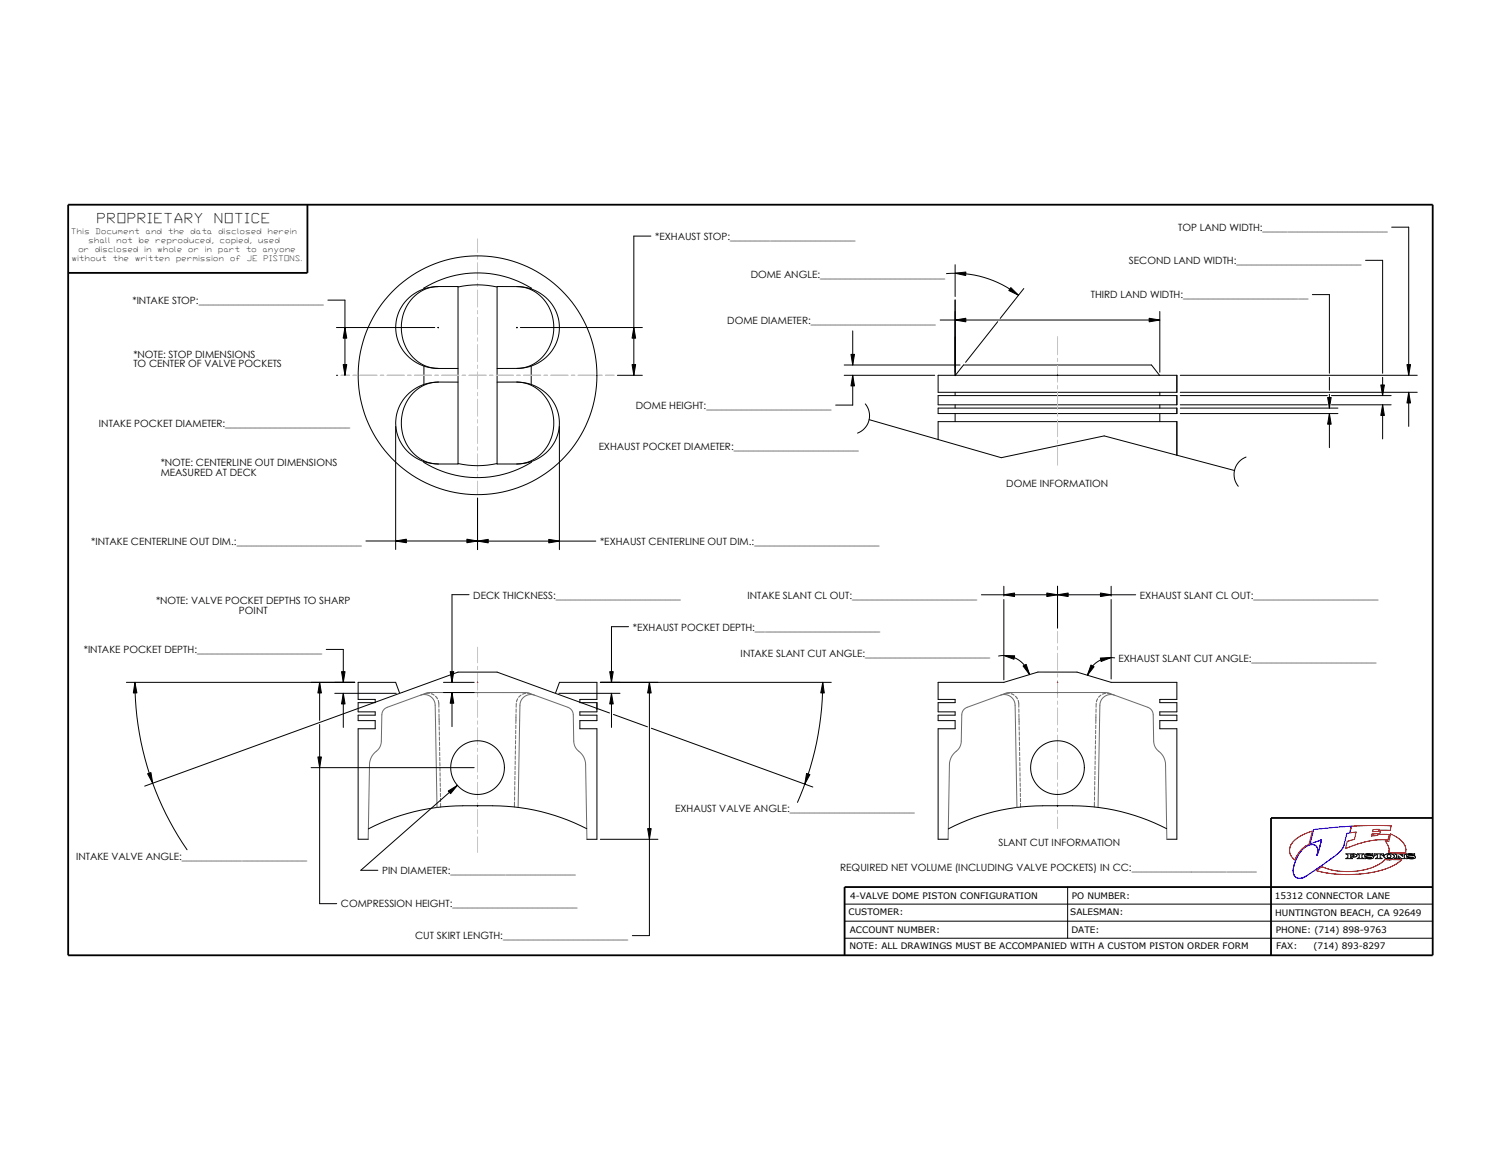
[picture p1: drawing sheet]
<svg xmlns="http://www.w3.org/2000/svg" width="559mm" height="432mm" viewBox="0 0 559 432" stroke-linecap="round" stroke-linejoin="round" font-family="sans-serif">
<g fill="none" stroke="#c4c4c4" stroke-width=".37">
<path d="M177.8 88.9v5.1M177.8 95.3v1.2M177.8 97.8v6.3M177.8 105.4v1.3M177.8 108v6.3M177.8 115.6v1.2M177.8 118.1v6.4M127 139.7h3.2M131.4 139.7h1.3M134 139.7h6.3M141.6 139.7h1.3M144.1 139.7h6.4"/>
<path d="M151.7 139.7h1.3M154.3 139.7h6.3M161.9 139.7h1.3M164.4 139.7h6.4M172.1 139.7h1.2M174.6 139.7h6.4M177.8 125.7v1.3M177.8 128.3v6.3M177.8 135.9v1.3M177.8 138.4v6.4M182.2 139.7h1.3M184.8 139.7h6.3"/>
<path d="M192.4 139.7h1.3M194.9 139.7h6.4M202.5 139.7h1.3M205.1 139.7h6.3M212.7 139.7h1.3M215.2 139.7h6.4M222.9 139.7h1.2M225.4 139.7h3.2M393.7 125.3v6.8M393.7 133.4v1.2M393.7 135.9v6.3M177.8 146.1v1.2"/>
<path d="M177.8 148.6v6.3M177.8 156.2v1.3M177.8 158.8v6.3M393.7 143.5v1.3M393.7 146.1v6.3M393.7 153.7v1.2M393.7 156.2v6.4M177.8 166.4v1.2M177.8 168.9v6.4M177.8 176.5v1.3M177.8 179.1v5.1M393.7 163.8v1.3"/>
<path d="M393.7 166.4v6.8M393.7 235v4.4M177.8 240.9v5.8M177.8 248v1.3M177.8 250.6v6.3M177.8 258.2v1.2M393.7 240.6v1.3M393.7 243.2v6.3M393.7 250.8v1.3M393.7 253.3v6.4M177.8 260.7v6.4M177.8 268.3v1.3"/>
<path d="M177.8 270.9v6.3M177.8 278.5v1.3M393.7 260.9v1.3M393.7 263.5v6.3M393.7 271.1v1.3M393.7 273.6v6.4M177.8 281v6.4M177.8 288.7v1.2M177.8 291.2v6.3M177.8 298.8v1.3M393.7 281.3v1.2M393.7 283.8v6.4"/>
<path d="M393.7 291.4v1.3M393.7 294v6.3M177.8 301.4v6.3M177.8 309v1.2M177.8 311.5v5.8M393.7 301.6v1.3M393.7 304.1v4.4"/>
</g>
<g fill="none" stroke="#000" stroke-width=".37">
<path d="M242.3 87.9h-6.3v51.8M355.6 98.5v11.9M508.4 96.9h6.3v42M518.1 84.6h6.3v55.1M122.1 111.7h6.3v28M151.5 111.5a16 16 0 0 1 11.6-4.8 14.8 14.8 0 0 0-13.5 17.5 14.3 14.3 0 0 0 13.5 12.9 15.2 15.2 0 0 1-14.4-8.9 15.2 15.2 0 0 1 2.8-16.7zM157.8 107.5v-.3a38.2 38.2 0 0 1 40 0v.3M163.1 106.7h7.4v66h-7.4M170.5 106.8a33.3 33.3 0 0 1 14.6 0M192.4 106.7a15.2 15.2 0 0 1 15.9 15.2 15.2 15.2 0 0 1-15.9 15.2M192.4 106.7a14.8 14.8 0 0 1 13.6 17.5 14.3 14.3 0 0 1-13.6 12.9M192.4 106.7h-7.3v66h7.3"/>
<path d="M350 119.1h81.8M352.4 101.9a38.1 38.1 0 0 1 26.8 8M355.6 101.7l4-.4-.1 1.3zM355.6 119.1l4-.6v1.3zM355.6 111.7v28.1M371.4 119.7l-11.9 15.2M376.3 107.1l2.9 2.8-3.6-1.8zM381.1 107.4l-8.7 11.1M427.8 118.5l4 .6-4 .7zM431.8 116v22.6M488.6 109.7h6.3v29.2M125.2 139.7h.5"/>
<path d="M125.2 121.9h36.7M127.8 135.7h1.3l-.7 4zM128.4 121.9l.7 4h-1.3zM157.8 136.3v6.8M163 122h.1M163.1 121.9h.1M163.1 121.9l.1 .1M163.1 137.2h7.4M192.4 122h.1M192.4 121.9h.1M192.4 121.9l.1 .1M192.4 137.1l-7.3 .1"/>
<path d="M193.7 121.9h45.4M197.8 136.3v6.8M229.8 139.7h9.3M235.3 135.7h1.3l-.6 4zM236 121.9l.6 4h-1.3zM314.3 135.9h43.1M314.3 139.7h33.7M316.8 131.9h1.3l-.6 4zM317.5 139.7l.6 4h-1.3zM317.5 139.7v11.1h-6.4M317.5 123.2v12.7M349.2 139.7h88.9v6.3h-88.9z"/>
<path d="M355.6 139.8l3.1-3.9h70l3.1 3.9M355.6 125.3v14.5M393.6 139.6l.2 .2M393.7 139.6v.2M393.8 139.6l-.2 .2M439.4 139.7h88.2M523.8 135.7h1.3l-.7 4zM147.3 158.7v45.9M163.1 142.2a15.3 15.3 0 0 0-15.8 15.3 15.3 15.3 0 0 0 15.8 15.2M163.1 142.2a14.8 14.8 0 0 0-13.5 17.5 14.3 14.3 0 0 0 13.5 13M163.1 142.2h7.4M192.4 142.2a14.8 14.8 0 0 1 13.6 17.5 14.3 14.3 0 0 1-13.6 13"/>
<path d="M192.4 142.2a15.3 15.3 0 0 1 15.9 15.3 15.3 15.3 0 0 1-15.9 15.2M192.4 142.2h-7.3M208.3 158.7v45.9M322.1 150.3a6.9 6.9 0 0 1-2.8 10.9M323.6 156.2l49.1 14.2 38.4-8.1 48.5 12.9M349.2 151.9h88.9v2h-88.9zM349.2 147.3h88.9v3.4h-88.9zM355.6 146v1.3M355.6 150.7v1.2M355.6 153.9v3.1M431.8 146v1.3M431.8 150.7v1.2"/>
<path d="M431.8 153.9v3.1M439.4 151.9h58.7M439.4 153.9h58.7M439.4 150.7h54.8M439.4 147.3h54.8M439.4 146h88.2M494.3 148h1.3l-.7 3.9zM494.9 153.9l.7 4h-1.3zM494.9 140.5v4.8M494.9 146.8v5.1M494.9 153.9v12.7M495.7 150.7h22.2"/>
<path d="M495.7 147.3h22.2M514.1 143.3h1.3l-.7 4zM514.7 150.7l.7 3.9h-1.3zM514.7 140.5v4.8M514.7 146.8v.5M514.7 150.7v12.7M524.4 146l.7 4h-1.3zM524.4 146v12.7M157.8 171.8v.3a38.2 38.2 0 0 0 40 0v-.3M170.5 172.6a33.3 33.3 0 0 0 14.6 0M349.2 163.6v-6.6h88.9v12.4M463.9 170.1a6.9 6.9 0 0 0-2.9 10.9"/>
<path d="M177.8 185.4v19.2M136.2 201.4h85.6M147.3 201.4l4-.7v1.3zM173.8 200.7l4 .7-4 .6zM177.8 201.4l4-.6v1.3zM204.3 200.8l4 .6-4 .7zM373.7 218.2v3.7M393.7 218.2v15.6M413.7 218.2v3.7M174.6 221.4h-6.3v32.6M234 233.3h-6.4v20.7M365.4 221.4h57.4"/>
<path d="M373.7 221.4l4-.7v1.4zM373.7 223.2v29.9M389.7 220.7l4 .7-4 .7zM393.7 221.4l4-.7v1.4zM409.7 220.7l4 .7-4 .7zM413.7 223.2v29.6M47.1 254h85M50.2 254l.8 3.9-1.4 .1zM50.2 254a109.7 109.7 0 0 0 19.4 62.3M119 254l.7 4h-1.4zM119 254v14.2M121.5 241.7h6.3v12.3"/>
<path d="M124.6 258.1h22.9M127.1 250h1.4l-.7 4zM127.8 258.1l.7 3.9h-1.4zM127.8 258.1v12.7M148.6 258.2l-94.7 34.4M165.1 254h11.4M165.1 257.8h11.4M167.6 250h1.3l-.6 4zM168.3 257.8l.6 4h-1.3zM168.3 257.8v12.7M207 258.2l19.9 7.2M208 258.1h22.8"/>
<path d="M223.5 254h86M227 250h1.3l-.7 4zM227.6 258.1l.7 3.9h-1.3zM227.6 258.1v12.7M241.8 254l.6 4h-1.3zM241.8 254v94.3h-6.4M306.3 254l.6 4-1.3-.1zM306.3 254a111 111 0 0 1-9.4 44.7M371.7 244.2a10 10 0 0 1 11.6 6.9M373.7 244l4 .1-.2 1.3zM380.9 247.9l1.1-.6 1.3 3.8zM406.1 247.5l1.2 .7-2.5 3.2z"/>
<path d="M409.6 244.9l4.1-.1-3.8 1.4zM415 244.9a9.2 9.2 0 0 0-10.2 6.5M119 269.7v66.7h6.3M228.4 265.9l12.6 4.7M242.5 271.1l60.1 21.9M54.9 288l1.3-.4 .7 4zM115.8 285.8h60.7M118.3 281.8h1.4l-.7 4zM166.9 294.5l3.4-2.2-2.6 3.1zM170.3 292.3l-36 31.7h6.4M177.7 299.9l.2 .1M177.8 299.9v.1"/>
<path d="M177.8 299.9l-.1 .1M300.3 287.9l1.2 .4-1.9 3.6zM393.6 299.9l.2 .1M393.7 299.9v.1M393.8 299.9l-.2 .1M137.1 312.4h-3.8v-41.1h6.4v-3.1h-6.4v-2h6.4v-1.2h-6.4v-3.4h6.4v-1.2h-6.4v-6.4h14l1.5 4.1 21.7-7.9h14.6l21.7 7.9 1.5-4.1h13.9v6.4h-6.3v1.2h6.3v3.4h-6.3v1.2h6.3v2h-6.3v3.1h6.3v41.1h-3.7M218.4 308.5a76.5 76.5 0 0 0-35-8.6 147.1 147.1 0 0 0-18.9 .5 77.1 77.1 0 0 0-27.4 8.1M223.5 312.4h21.4M241.1 308.4h1.3l-.6 4zM353 312.4h-3.8v-41.1h6.4v-3.1h-6.4v-2h6.4v-1.2h-6.4v-3.4h6.4v-1.2h-6.4v-6.4h24.5l12.7-3.8h14.6l12.7 3.8h24.4v6.4h-6.3v1.2h6.3v3.4h-6.3v1.2h6.3v2h-6.3v3.1h6.3v41.1h-3.7M434.3 308.5a76.6 76.6 0 0 0-35-8.6 147.1 147.1 0 0 0-18.9 .5 77.1 77.1 0 0 0-27.4 8.1M501.1 317.8l3.2 .1 .9 .6-.6 .5h-1.8l.8 .6h-2.6l.8-.4v-.9z"/>
<path d="M502.8 318.2l1.3 .2-.3 .3h-1zM505.3 317.8h2.5l-.8 .5v.9l.7 .4h-2.5l.8-.4v-.9zM508.1 318.1l.8-.3h2.1v.7l-1.2-.4-1 .1 2.1 .3 .5 .6a2.29 2.29 0 0 1-2.7 .4l-.6 .2 .1-.9 1.1 .5 1.2-.1-.2-.1a2.06 2.06 0 0 1-2.2-.7zM510.5 319.3h.1M511.6 317.8h3.4l.1 .9-.8-.5h-.5v1l.7 .4h-2.5l.8-.4v-1h-.5l-.8 .5zM515.5 318.2l1.5-.4a1.38 1.38 0 0 1 1.9 1.4l-1.4 .5a1.85 1.85 0 0 1-2.3-1.1zM519.2 317.8h1.8l1.2 1v-.5l-.7-.5h2.1l-.8 .5v.9l.4 .4h-1.5l-1.2-1v.6l.7 .4h-2l.7-.4v-.9zM524.4 318.2l.1 .1M524.5 318.1l2.1 .4v-.7l-.5 .1a1.91 1.91 0 0 0-2.4 .5 3 3 0 0 0 2.4 .8l-1.2 .1-1.1-.5-.1 .9 .9-.1a2.19 2.19 0 0 0 2.4-.5 2.91 2.91 0 0 0-2.4-.8M524.5 318.1l-.1 .1M524.5 318.3h.1M314.4 336.6h219"/>
<path d="M397.5 330.2v19.1M314.4 349.3h219M314.4 342.9h219"/>
<circle cx="177.8" cy="139.7" r="44.4"/>
<circle cx="177.8" cy="285.7" r="10"/>
<circle cx="393.7" cy="285.7" r="10"/>
<circle cx="517.1" cy="318.7" r=".67"/>
</g>
<g fill="none" stroke="#6a6a6a" stroke-width=".37">
<path d="M156.6 258.8a4 4 0 0 1 5.4 3.7l.7 38.1M158 258.2l-.1 .1M158.6 258l1.4-.2h36l15.4 5.5a3 3 0 0 1 2 2.8l.2 9.7a4.8 4.8 0 0 0 1.9 3.9M158.6 258l-14.5 5.3a3 3 0 0 0-1.9 2.8l-.2 9.7a6 6 0 0 1-3 4.9l-.8 1.2-.6 2-.5 28.5M159.9 258.1h-1.3M160.5 258.2l1.1 .6M162.1 259.2l.8 1M177.7 257.7l.2 .2M177.8 257.7v.2M177.8 257.7l-.1 .2M194 258.7l-.9 .9M195.8 258.1l-1.3 .3"/>
<path d="M196.4 258l1.3 .3M199 258.8a4 4 0 0 0-5.4 3.7l-.7 37.9M372.5 258.8a4 4 0 0 1 5.4 3.7l.7 38.1M373.9 258.2l-.1 .1M374.5 258l-14.5 5.3a3 3 0 0 0-1.9 2.8l-.2 9.7a6 6 0 0 1-3 4.9l-.8 1.2-.6 2-.5 28.5M374.5 258l1.4-.2h36l15.4 5.5a3 3 0 0 1 2 2.8l.2 9.7a6.1 6.1 0 0 0 2.9 4.9l.8 1.2 .7 2 .5 28.5M375.8 258.1h-1.3M376.4 258.2l1.1 .6M378 259.2l.8 1M393.6 257.7l.2 .2M393.7 257.7v.2M393.8 257.7l-.2 .2"/>
<path d="M409.9 258.7l-.9 .9M411.7 258.1l-1.3 .3M412.3 258l1.3 .3M414.9 258.8a4 4 0 0 0-5.4 3.7l-.7 37.9M163.2 260.8l.2 2.5M163.4 263.9v1.3M163.4 265.8v1.3M163.5 267.4v2.5M163.5 270.5v1.3M163.6 272.4v1.3M163.6 274.3v1.3M163.6 276.2v1.3"/>
<path d="M163.7 278.1v1.3M191.9 279.5v1.3M191.9 277.6v1.3M191.9 275.7v1.2M192 273.8v1.2M192 271.9v1.2M192 270v1.2M192.1 265.8l-.1 3.5M192.2 263.9l-.1 1.3M192.2 261.9v1.4M192.7 260.1l-.4 1.2M215.5 279.7a6.3 6.3 0 0 1 2.5 4.9l.5 27.8"/>
<path d="M379.1 260.8l.2 2.5M379.3 263.9v1.3M379.3 265.8v1.3M379.4 267.4v2.5M379.4 270.5v1.3M379.5 272.4v1.3M379.5 274.3v1.3M379.5 276.2v1.3M379.6 278.1v1.3M407.8 279.5v1.3M407.8 277.6v1.3M407.8 275.7v1.2"/>
<path d="M407.9 273.8v1.2M407.9 271.9v1.2M407.9 270v1.2M408 268.1l-.1 1.2M408 265.8v2.3M408 263.9v1.3M408.1 261.9l-.1 1.4M408.6 260.1l-.4 1.2M163.7 280v1.3M163.7 281.9v1.3M163.7 283.8l.1 1.3M163.8 285.8v1.2"/>
<path d="M163.8 287.7l.1 1.2M163.9 289.6v1.2M163.9 291.5v1.2M163.9 293.4l.1 1.2M164 295.3v1.2M164 297.2v1.3M164 299.1v1.3M191.5 298.5v1.9M191.6 296.6v1.3M191.6 294.7v1.3M191.6 292.8v1.3M191.7 290.9l-.1 1.3"/>
<path d="M191.7 289v1.3M191.7 287.1v1.3M191.8 285.2l-.1 1.3M191.8 283.3v1.3M191.8 281.4v1.3M379.6 280v1.3M379.6 281.9v1.3M379.6 283.8l.1 1.3M379.7 285.8v1.2M379.7 287.7v1.2M379.7 289.6l.1 1.2M379.8 291.5v1.2"/>
<path d="M379.8 293.4l.1 1.2M379.9 295.3v1.2M379.9 297.2v1.3M379.9 299.1l.1 1.3M407.4 298.5v1.9M407.5 296.6v1.3M407.5 294.7v1.3M407.5 292.8v1.3M407.6 290.9l-.1 1.3M407.6 289v1.3M407.6 287.1v1.3M407.7 285.2l-.1 1.3"/>
<path d="M407.7 283.3v1.3M407.7 281.4v1.3"/>
</g>
<path d="M25.4 76.2h508v279.4h-508zM114.4 76.2v25.4h-89M533.4 304.5h-60.2v51.1M533.4 330.2h-219v25.4" fill="none" stroke="#000" stroke-width=".68" stroke-linecap="butt"/>
<path d="M177.7 254h.2M177.7 253.9l.2 .2M177.8 253.9v.2M177.8 253.9l-.1 .2M393.6 254h.2M393.6 253.9l.2 .2M393.7 253.9v.2M393.8 253.9l-.2 .2M481.7 313.1l3.1-2.2 3.8-1.5-1.3 4.9-1.5 .9-1.4 1.2-1.5 2-.8 1.8a4.4 4.4 0 0 1-2-4.4l.5-1.3zM503.1 307.6l7.2-.3 7.6 .1-.4 1.7-4.1-.1v-.3l-2.2 .1-.2 .8 2.9-.2-.2 .9-3 .2-.1 .7 .8-.1a1.2 1.2 0 0 0 1.6-.5l4.2 .1-.5 2-3.5-.1-3.3 .4-3.9 1-5.1 1.9 .6-2.7 2.8-.8 .6-2.7-2.3 .3zM517.7 310.4l2.3 1.3a5.6 5.6 0 0 1 3.3 5.7h-4.5l-.1 .3-1.7-.4-.1-2.2-1.2-2.1 1.3 .2zM490 324.1l2.2-1.5 2.5 1 3 .6 3.1 .2 4.3-.1 5.9-1.4 3.9-2.2a1.67 1.67 0 0 1 2-.6l1.8-.2 2.5 .1 .2-.2 .4 .2-2.3 1.8-3.3 1.5-3.9 1.1-4 .7-4.3 .4h-5.2l-5-.5z" fill="none" stroke="#f00" stroke-width=".37"/>
<g fill="none" stroke="#0000e1" stroke-width=".37">
<path d="M487.9 314.5a10.4 10.4 0 0 0-6.1 7.3M487.9 314.5h.1M487.9 314.5a1.99 1.99 0 0 1 2.7 1.8l-.4 2.2M490.2 318.5h.1M492 312.6l-4.3 1.5 1.4-5.3 13.9-1.2-.5 2.4-1.1 .3-1.1 4.3M492 312.6l-1.1 4.4-.7 1.5M492 312.6l-1 3.9M492 312.6l-1 .4M500.3 314.6l-.9 1.8-2.5 2.3-10.7 7.5-1.4 .6-1.3 .2a2.27 2.27 0 0 1-2-2v-2M500.3 314.6h.1M481.5 323.7l-.1 .1M481.5 323.5v.1"/>
<path d="M481.5 323.3v.1M481.5 323.1v.1M481.6 322.5l-.1 .5M481.7 322.4v.1M481.8 322.2l-.2 .3M481.8 322.1v.1M481.8 321.9v.1M481.8 321.8v.3M484.1 327h-.1M484.7 326.9h-.1M485.7 326.5h-.1M486 326.3h-.1"/>
</g>
<g fill="#000">
<path d="M355.6 101.7l4-.4-.1 1.3zM355.6 119.1l4-.6v1.3zM376.3 107.1l2.9 2.8-3.6-1.8zM427.8 118.5l4 .6-4 .7zM128.4 121.9l.7 4h-1.3zM127.8 135.7h1.3l-.7 4zM236 121.9l.6 4h-1.3zM235.3 135.7h1.3l-.6 4zM316.8 131.9h1.3l-.6 4zM317.5 139.7l.6 4h-1.3zM523.8 135.7h1.3l-.7 4zM494.9 153.9l.7 4h-1.3z"/>
<path d="M494.3 148h1.3l-.7 3.9zM514.7 150.7l.7 3.9h-1.3zM514.1 143.3h1.3l-.7 4zM524.4 146l.7 4h-1.3zM147.3 201.4l4-.7v1.3zM173.8 200.7l4 .7-4 .6zM177.8 201.4l4-.6v1.3zM204.3 200.8l4 .6-4 .7zM373.7 221.4l4-.7v1.4zM393.7 221.4l4-.7v1.4zM389.7 220.7l4 .7-4 .7zM409.7 220.7l4 .7-4 .7z"/>
<path d="M50.2 254l.8 3.9-1.4 .1zM119 254l.7 4h-1.4zM127.8 258.1l.7 3.9h-1.4zM127.1 250h1.4l-.7 4zM167.6 250h1.3l-.6 4zM168.3 257.8l.6 4h-1.3zM227.6 258.1l.7 3.9h-1.3zM227 250h1.3l-.7 4zM241.8 254l.6 4h-1.3zM306.3 254l.6 4-1.3-.1zM373.7 244l4 .1-.2 1.3zM380.9 247.9l1.1-.6 1.3 3.8z"/>
<path d="M406.1 247.5l1.2 .7-2.5 3.2zM409.6 244.9l4.1-.1-3.8 1.4zM54.9 288l1.3-.4 .7 4zM118.3 281.8h1.4l-.7 4zM166.9 294.5l3.4-2.2-2.6 3.1zM300.3 287.9l1.2 .4-1.9 3.6zM241.1 308.4h1.3l-.6 4z"/>
</g>
<g font-size="5">
<text x="36.5" y="83.2">PROPRIETARY</text>
<text x="80.2" y="83.2">NOTICE</text>
</g>
<g font-size="3.7">
<text x="243.9" y="89.3">*EXHAUST STOP:_________________________</text>
<text x="438.6" y="86">TOP LAND WIDTH:_________________________</text>
<text x="420.3" y="98.3">SECOND LAND WIDTH:_________________________</text>
<text x="279.5" y="103.5">DOME ANGLE:_________________________</text>
<text x="49.3" y="113.1">*INTAKE STOP:_________________________</text>
<text x="406.1" y="111.1">THIRD LAND WIDTH:_________________________</text>
<text x="270.7" y="120.6">DOME DIAMETER:_________________________</text>
<text x="49.7" y="133.1">*NOTE: STOP DIMENSIONS</text>
<text x="49.7" y="136.7">TO CENTER OF VALVE POCKETS</text>
<text x="236.7" y="152.2">DOME HEIGHT:_________________________</text>
<text x="36.8" y="159">INTAKE POCKET DIAMETER:_________________________</text>
<text x="222.9" y="167.3">EXHAUST POCKET DIAMETER:_________________________</text>
<text x="59.9" y="173.6">*NOTE: CENTERLINE OUT DIMENSIONS</text>
<text x="59.9" y="177.2">MEASURED AT DECK</text>
<text x="374.6" y="181.3">DOME INFORMATION</text>
<text x="34" y="202.8">*INTAKE CENTERLINE OUT DIM.:_________________________</text>
<text x="223.4" y="202.8">*EXHAUST CENTERLINE OUT DIM.:_________________________</text>
<text x="58.1" y="224.9">*NOTE: VALVE POCKET DEPTHS TO SHARP</text>
<text x="176.2" y="222.8">DECK THICKNESS:_________________________</text>
<text x="278.3" y="222.8">INTAKE SLANT CL OUT:_________________________</text>
<text x="424.4" y="222.8">EXHAUST SLANT CL OUT:_________________________</text>
<text x="89" y="228.5">POINT</text>
<text x="235.6" y="234.7">*EXHAUST POCKET DEPTH:_________________________</text>
<text x="31.2" y="243.2">*INTAKE POCKET DEPTH:_________________________</text>
<text x="275.7" y="244.6">INTAKE SLANT CUT ANGLE:_________________________</text>
<text x="416.4" y="246.4">EXHAUST SLANT CUT ANGLE:_________________________</text>
<text x="251.3" y="302.4">EXHAUST VALVE ANGLE:_________________________</text>
<text x="371.7" y="314.9">SLANT CUT INFORMATION</text>
<text x="28.3" y="320">INTAKE VALVE ANGLE:_________________________</text>
<text x="142.3" y="325.4">PIN DIAMETER:_________________________</text>
<text x="312.8" y="324.4">REQUIRED NET VOLUME (INCLUDING VALVE POCKETS) IN CC:_________________________</text>
<text x="126.9" y="337.8">COMPRESSION HEIGHT:_________________________</text>
<text x="154.5" y="349.7">CUT SKIRT LENGTH:_________________________</text>
</g>
<g font-size="3.3">
<text x="316.5" y="334.8">4-VALVE DOME PISTON CONFIGURATION</text>
<text x="399" y="334.8">PO NUMBER:</text>
<text x="474.6" y="334.6">15312 CONNECTOR LANE</text>
<text x="315.9" y="340.8">CUSTOMER:</text>
<text x="398.4" y="340.8">SALESMAN:</text>
<text x="474.8" y="341">HUNTINGTON BEACH, CA 92649</text>
<text x="316.3" y="347.2">ACCOUNT NUMBER:</text>
<text x="398.9" y="347.2">DATE:</text>
<text x="475" y="347.2">PHONE: (714) 898-9763</text>
<text x="316.2" y="353.4">NOTE: ALL DRAWINGS MUST BE ACCOMPANIED WITH A CUSTOM PISTON ORDER FORM</text>
<text x="475.1" y="353.4">FAX:</text>
<text x="488.9" y="353.4">(714) 893-8297</text>
</g>
<g font-size="2.8">
<text x="26.8" y="87">This</text>
<text x="35.8" y="87">Document</text>
<text x="54.5" y="87">and</text>
<text x="62.9" y="87">the</text>
<text x="71.2" y="87">data</text>
<text x="81.6" y="87">disclosed</text>
<text x="99.9" y="87">herein</text>
<text x="29.4" y="93.9">or</text>
<text x="33.2" y="90.4">shall</text>
<text x="35.6" y="93.9">disclosed</text>
<text x="43.6" y="90.4">not</text>
<text x="51.9" y="90.4">be</text>
<text x="54" y="93.9">in</text>
<text x="58.2" y="90.4">reproduced,</text>
<text x="58.9" y="93.9">whole</text>
<text x="70.3" y="93.9">or</text>
<text x="76.6" y="93.9">in</text>
<text x="81.4" y="93.9">part</text>
<text x="82.1" y="90.4">copied,</text>
<text x="91.8" y="93.9">to</text>
<text x="96.3" y="90.4">used</text>
<text x="98.1" y="93.9">anyone</text>
<text x="27" y="97.3">without</text>
<text x="42.2" y="97.3">the</text>
<text x="50.5" y="97.3">written</text>
<text x="65.8" y="97.3">permission</text>
<text x="85.9" y="97.3">of</text>
<text x="92.1" y="97.3">JE</text>
<text x="98.4" y="97.3">PISTONS.</text>
</g>
</svg>
